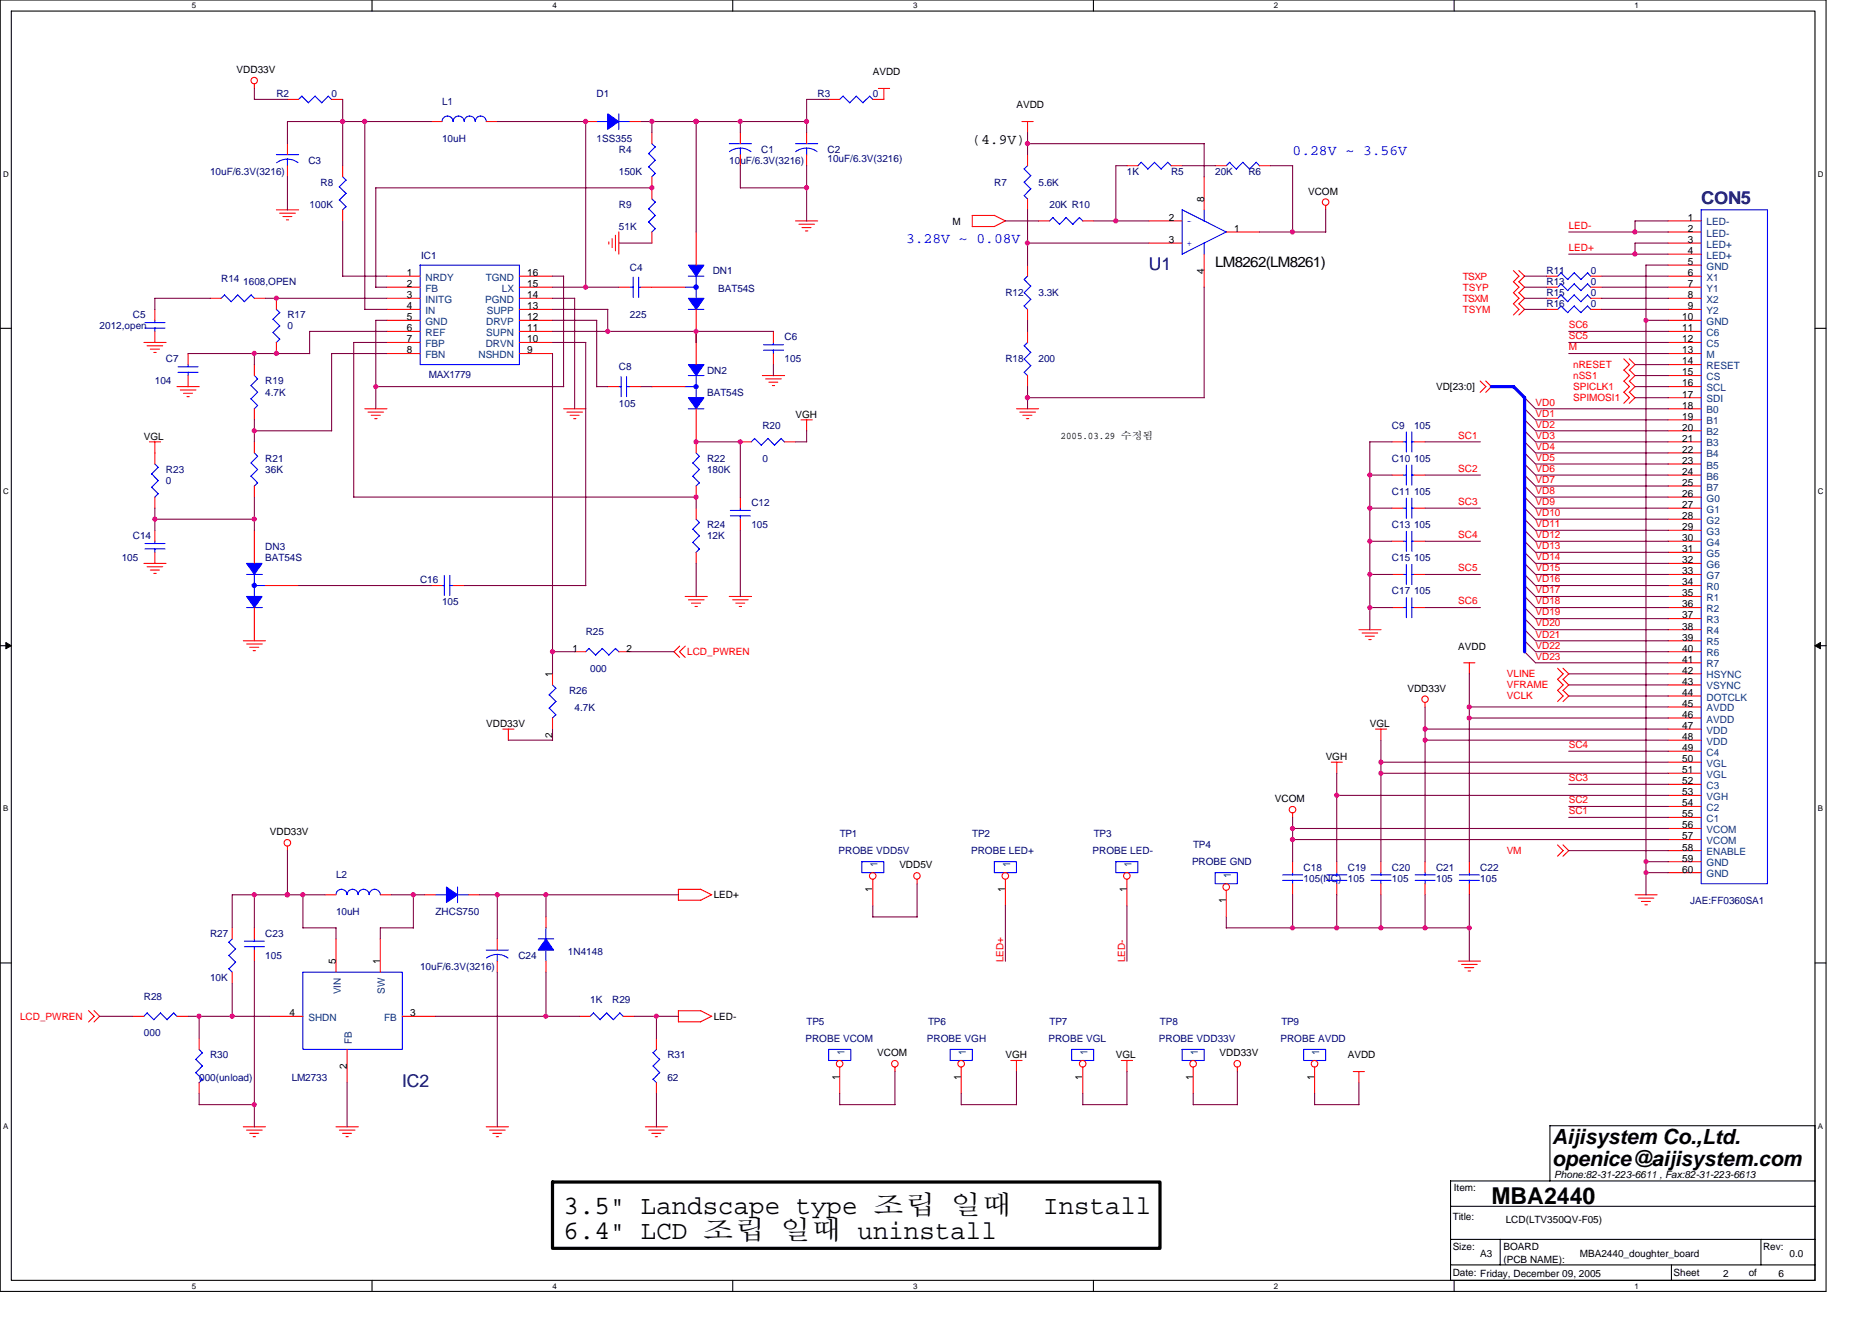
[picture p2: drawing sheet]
<svg xmlns="http://www.w3.org/2000/svg" width="297mm" height="210mm" viewBox="0 0 297 210" stroke-linecap="round" stroke-linejoin="round" font-family="sans-serif">
<path d="M0 0h289.7v204.9h-289.7zM1.8 1.8h286.2v201.3h-286.2z" fill="none" stroke="#000" stroke-width=".17"/>
<g fill="#fff">
<path d="M30.4 .2h.7v1.4h-.7z"/>
<path d="M30.4 203.3h.7v1.4h-.7z"/>
</g>
<path d="M59 0v1.8M59 203.1v1.8" fill="none" stroke="#000" stroke-width=".17"/>
<g fill="#fff">
<path d="M87.6 .2h.7v1.4h-.7z"/>
<path d="M87.6 203.3h.7v1.4h-.7z"/>
</g>
<path d="M116.3 0v1.8M116.3 203.1v1.8" fill="none" stroke="#000" stroke-width=".17"/>
<g fill="#fff">
<path d="M144.9 .2h.7v1.4h-.7z"/>
<path d="M144.9 203.3h.7v1.4h-.7z"/>
</g>
<path d="M173.5 0v1.8M173.5 203.1v1.8" fill="none" stroke="#000" stroke-width=".17"/>
<g fill="#fff">
<path d="M202.1 .2h.7v1.4h-.7z"/>
<path d="M202.1 203.3h.7v1.4h-.7z"/>
</g>
<path d="M230.7 0v1.8M230.7 203.1v1.8" fill="none" stroke="#000" stroke-width=".17"/>
<g fill="#fff">
<path d="M259.4 .2h.6v1.4h-.6z"/>
<path d="M259.4 203.3h.6v1.4h-.6z"/>
<path d="M.5 26.9h.9v1.4h-.9z"/>
<path d="M288.4 26.9h.9v1.4h-.9z"/>
<path d="M.5 77.3h.9v1.4h-.9z"/>
<path d="M288.4 77.3h.9v1.4h-.9z"/>
</g>
<path d="M0 52.1h1.8M288 52.1h1.7" fill="none" stroke="#000" stroke-width=".17"/>
<g fill="#fff">
<path d="M.5 127.6h.8v1.4h-.8z"/>
<path d="M288.4 127.6h.9v1.4h-.9z"/>
</g>
<path d="M0 102.4h1.8M288 102.4h1.7" fill="none" stroke="#000" stroke-width=".17"/>
<path d="M.9 101.9l.9 .5-.9 .5zM288 102.4l.9-.5v1z" fill="#000" stroke="#000" stroke-width=".16"/>
<g fill="#fff">
<path d="M.5 177.9h.8v1.4h-.8z"/>
<path d="M288.4 177.9h.9v1.4h-.9z"/>
</g>
<path d="M0 152.8h1.8M288 152.8h1.7M230.2 191.4h57.8M230.2 196.6h57.8M238 196.6v4.1M279.4 196.6v4.1M288 187.4h-57.8v15.7h57.8v-24.5h-42.1v8.8M230.2 200.7h57.8M265.2 200.7v2.5" fill="none" stroke="#000" stroke-width=".17"/>
<path d="M87.7 187.5h96.4v10.6h-96.4z" fill="none" stroke="#000" stroke-width=".51"/>
<g fill="none" stroke="#f00" stroke-width=".17">
<path d="M40.4 13.3v.8M45.6 15.8h1.8M52.6 15.8h1.8M68.4 19.3h1.7M77.1 19.3h1.8M92.9 19.3h1.8M99.9 19.3h1.8M131.5 15.8h1.7M139.4 14h1.8M140.2 14v1.8h-1.7M162.2 19.3h1.7M163 19.3v1.8"/>
<path d="M43.9 33.3h3.5M44.4 33.8h2.5M44.9 34.4h1.4M45.4 34.9h.4M45.6 22.8v1.7M45.6 26.3v1.7M54.4 26.3v1.7M54.4 33.3v1.8M96.6 38.4v.3M97.1 37.9v1.4M97.7 37.3v2.5M98.2 36.8v3.5"/>
<path d="M103.4 21v1.8M103.4 28v3.6M103.4 36.8v1.8M110.5 36.8v5.3M117.5 21v1.8M117.5 24.5v1.8M126.2 35.1h3.5M126.8 35.6h2.4M127.3 36.1h1.4M127.8 36.6h.4M128 21v1.8M128 24.5v1.8"/>
<path d="M154.3 35.9h3.5M157.8 34.2l1.7 .9M157.8 34.2h-3.5v1.8M159.6 35l-1.8 .9M163 24.5v1.8M163 31.6v1.7M164.8 35.1h1.7M171.8 35.1h1.7M178.8 26.3h1.8M182.3 35.1h5.3M182.3 38.6h5.3M185.8 26.3h1.8"/>
<path d="M191.1 28v5.3M192.8 26.3h1.8M194.6 36.8h5.2M199.8 26.3h1.8M210.4 32.6v.7M264.7 35.1h5.2M264.7 38.6h5.2M264.7 36.8h5.2M22.8 54.3h3.5M23.3 54.9h2.5M23.9 55.4h1.4M24.4 55.9h.4"/>
<path d="M24.6 49.1v1.7M24.6 52.6v1.7M29.8 56.1v1.7M29.8 59.6v1.7M33.3 47.3h1.8M40.4 57.8v1.8M40.4 47.3h1.7M43.9 47.3v1.8M43.9 54.3v1.8M61.4 54.3h5.3M61.4 47.3h5.3M61.4 45.6h5.3"/>
<path d="M61.4 49.1h5.3M61.4 50.8h5.3M61.4 52.6h5.3M61.4 56.1h5.3M61.4 43.8h5.3M82.4 54.3h5.3M82.4 47.3h5.3M82.4 45.6h5.3M82.4 49.1h5.3M82.4 50.8h5.3M82.4 52.6h5.3M82.4 56.1h5.3"/>
<path d="M82.4 43.8h5.3M98.2 45.6h1.7M101.7 45.6h7M110.5 49.1v8.7M121 59.6h3.5M122.7 52.6v1.7M122.7 56.1v1.7M163 42.1v1.7M163 49.1v1.7M163 52.6v1.7M163 59.6v1.7M191.1 40.3v5.3"/>
<path d="M240.1 44.7l.9 .9-.9 .9M240.1 48.2l.9 .9-.9 .9M240.1 46.4l.9 .9-.9 .9M240.1 42.9l.9 .9-.9 .9M241 44.7l.9 .9-.9 .9M241 48.2l.9 .9-.9 .9M241 46.4l.9 .9-.9 .9M241 42.9l.9 .9-.9 .9M245.4 47.3h1.8M245.4 45.6h1.8M245.4 49.1h1.8M245.4 43.8h1.8"/>
<path d="M252.4 47.3h1.8M252.4 45.6h1.8M252.4 49.1h1.8M252.4 43.8h1.8M257.7 58.7l.8 .9-.8 .9M257.7 56.9l.8 .9-.8 .9M258.5 58.7l.9 .9-.9 .9M258.5 56.9l.9 .9-.9 .9M264.7 59.6h5.2M264.7 54.3h5.2M264.7 47.3h5.2M264.7 45.6h5.2"/>
<path d="M264.7 49.1h5.2M264.7 50.8h5.2M264.7 52.6h5.2M264.7 56.1h5.2M264.7 57.8h5.2M264.7 43.8h5.2M264.7 42.1h5.2M264.7 40.3h5.2M23.7 70.1h1.8M24.6 70.1v3.5M24.6 78.9v1.7M28.1 61.3h3.5"/>
<path d="M28.6 61.9h2.5M29.1 62.4h1.4M29.7 62.9h.3M40.4 64.9v1.7M40.4 70.1v1.8M40.4 77.1v1.8M57.9 64.9h3.5M58.4 65.4h2.5M58.9 65.9h1.4M59.5 66.4h.3M89.4 64.9h3.6M90 65.4h2.4"/>
<path d="M90.5 65.9h1.4M91 66.4h.4M96.4 61.3h1.8M99.9 61.3h1.8M103.4 61.3h5.3M110.5 64.9v7M110.5 77.1v1.8M117.5 70.1h1.7M117.5 78.9v1.7M121.5 60.1h2.5M122 60.6h1.4M122.6 61.2h.3"/>
<path d="M124.5 70.1h1.7M127.1 66.6h1.8M128 66.6v1.8M161.3 64.9h3.5M161.8 65.4h2.5M162.3 65.9h1.4M162.9 66.4h.3M220.9 70.1h1.7M220.9 75.4h1.7M224.4 70.1h1.7M224.4 75.4h1.7M234.9 60.5l.9 .8-.9 1"/>
<path d="M235.8 60.5l.8 .8-.8 1M257.7 60.5l.8 .8-.8 1M257.7 62.2l.8 .9-.8 .9M258.5 60.5l.9 .8-.9 1M258.5 62.2l.9 .9-.9 .9M264.7 64.9h5.2M264.7 66.6h5.2M264.7 70.1h5.2M264.7 61.3h5.2M264.7 75.4h5.2M264.7 63.1h5.2M264.7 68.3h5.2"/>
<path d="M264.7 71.9h5.2M264.7 73.6h5.2M264.7 77.1h5.2M264.7 78.9h5.2M22.8 89.4h3.5M23.3 89.9h2.5M23.9 90.4h1.4M24.4 91h.4M24.6 84.1v1.8M24.6 87.6v1.8M40.4 84.1v5.3M40.4 96.4v5.3"/>
<path d="M42.1 92.9h5.3M68.4 92.9h1.7M71.9 92.9h1.8M108.7 94.6h3.5M109.2 95.2h2.5M109.7 95.7h1.5M110.3 96.2h.4M110.5 80.6v1.8M110.5 87.6v1.8M115.7 94.6h3.5M116.2 95.2h2.5M116.8 95.7h1.4"/>
<path d="M117.3 96.2h.4M117.5 82.4v1.7M215.6 99.9h3.5M220.9 80.6h1.7M220.9 85.9h1.7M220.9 91.1h1.7M220.9 96.4h1.7M224.4 80.6h1.7M224.4 85.9h1.7M224.4 91.1h1.7M224.4 96.4h1.7M264.7 99.9h5.2"/>
<path d="M264.7 89.4h5.2M264.7 94.6h5.2M264.7 92.9h5.2M264.7 80.6h5.2M264.7 82.4h5.2M264.7 84.1h5.2M264.7 85.9h5.2M264.7 87.6h5.2M264.7 91.1h5.2M264.7 96.4h5.2M264.7 98.1h5.2M38.6 101.7h3.5"/>
<path d="M39.1 102.2h2.5M39.6 102.7h1.5M40.2 103.2h.4M79.8 115.7h1.8M80.7 115.7v1.8M87.7 106.9v1.8M87.7 113.9v1.8M91.2 103.4h1.7M98.2 103.4h1.7M107.8 102.5l-.8 .9 .8 .9M108.7 102.5l-.9 .9 .9 .9M216.1 100.4h2.5"/>
<path d="M216.6 100.9h1.5M217.2 101.5h.4M218.2 115.7h1.8M219.1 115.7v1.8M226.1 111.5v.7M232.3 105.2h1.7M233.1 105.2v1.7M247.1 109.5l.9 .9-.9 .9M247.1 107.8l.9 .9-.9 .9M247.1 106l.9 .9-.9 .9M248 109.5l.9 .9-.9 .9M248 107.8l.9 .9-.9 .9"/>
<path d="M248 106l.9 .9-.9 .9M264.7 105.2h5.2M264.7 115.7h5.2M264.7 101.7h5.2M264.7 103.4h5.2M264.7 106.9h5.2M264.7 108.7h5.2M264.7 110.4h5.2M264.7 112.2h5.2M264.7 113.9h5.2M264.7 117.4h5.2M264.7 119.2h5.2"/>
<path d="M45.6 134.3v.7M138.5 139.5v4.2M145.5 139.5v.7M159.5 139.5v4.2M178.8 139.5v4.2M205.1 129v.7M205.1 136.7v1.8M211.2 120.9h1.8M212.1 120.9v1.8M212.1 136.7v1.8M219.1 136.7v1.8M226.1 136.7v1.8"/>
<path d="M233.1 136.7v1.8M247.1 134l.9 1-.9 .8M248 134l.9 1-.9 .8M264.7 120.9h5.2M264.7 122.7h5.2M264.7 124.4h5.2M264.7 126.2h5.2M264.7 128h5.2M264.7 129.7h5.2M264.7 131.4h5.2M264.7 133.2h5.2M264.7 135h5.2"/>
<path d="M264.7 136.7h5.2M264.7 138.5h5.2M36.8 147.2v1.8M36.8 154.2v1.8M40.4 147.2v1.8M40.4 150.7v1.8M51.6 142h1.7M53.3 149v5.2M60.3 142h1.8M60.3 149v5.2M67.3 142h1.8M74.4 142h1.7"/>
<path d="M78.9 149v1.7M78.9 152.5v1.7M86.6 145.5v1.7M86.6 152.5v1.7M107.6 141.1h3.6M107.7 141.1v1.8l3.5-.1M111.1 141.1l1.8 .9M112.9 141.9l-1.7 .9M194.6 141.3v4.2M205.1 140.2v1.8M212.1 140.2v1.8M219.1 140.2v1.8"/>
<path d="M226.1 140.2v1.8M231.4 152.5h3.5M231.9 153h2.5M232.4 153.5h1.4M233 154.1h.3M233.1 140.2v1.8M259.4 142h3.5M259.9 142.5h2.5M260.5 143h1.4M261 143.6h.4M14.1 160.3l.8 .9-.8 .9M14.9 160.3l.9 .9-.9 .9"/>
<path d="M21.1 161.2h1.7M28.1 161.2h1.7M31.6 164.7v1.8M31.6 171.8v1.7M38.6 178.8h3.5M39.1 179.3h2.5M39.6 179.8h1.5M42.8 161.2h5.3M53.3 178.8h3.6M53.8 179.3h2.5M54.4 179.8h1.4M55.1 166.5v5.3"/>
<path d="M63.8 161.2h5.3M77.1 178.8h3.6M77.7 179.3h2.5M78.2 179.8h1.4M91.9 161.2h1.7M98.9 161.2h1.7M102.4 178.8h3.5M102.9 179.3h2.5M103.4 179.8h1.5M104.2 164.7v1.8M104.2 171.8v1.7M107.6 160.4l3.5-.1 1.8 .9"/>
<path d="M107.7 160.4v1.7h3.5M112.9 161.2l-1.7 .9M133.2 169.3v4.2M142 169.3v.7M152.5 169.3v4.2M160.4 168.3h1.8M161.3 168.3v1.7M171.8 169.3v4.2M177.9 168.3h1.8M178.8 168.3v1.7M189.3 169.3v4.2M196.3 169.3v.7"/>
<path d="M208.6 169.3v4.2M214.7 170h1.8M215.6 170v1.8M40.2 180.3h.4M54.9 180.3h.4M78.7 180.3h.4M104 180.3h.3"/>
<circle cx="40.3" cy="12.8" r=".51"/>
<circle cx="210.3" cy="32.1" r=".52"/>
<circle cx="226.1" cy="110.9" r=".51"/>
<circle cx="45.6" cy="133.7" r=".52"/>
<circle cx="138.5" cy="139" r=".52"/>
<circle cx="145.5" cy="139" r=".52"/>
<circle cx="159.5" cy="139" r=".52"/>
<circle cx="178.8" cy="139" r=".52"/>
<circle cx="205.1" cy="128.5" r=".52"/>
<circle cx="194.6" cy="140.7" r=".52"/>
<circle cx="133.2" cy="168.8" r=".52"/>
<circle cx="142" cy="168.8" r=".52"/>
<circle cx="152.5" cy="168.8" r=".52"/>
<circle cx="171.8" cy="168.8" r=".52"/>
<circle cx="189.3" cy="168.8" r=".52"/>
<circle cx="196.3" cy="168.8" r=".52"/>
<circle cx="208.6" cy="168.8" r=".52"/>
</g>
<g fill="none" stroke="#00f" stroke-width=".17">
<path d="M47.9 15.2l-.5 .6M50 15.2l-1 1.1-1.1-1M52.1 15.3l.5 .5M52.1 15.2l-1 1.1-1.1-1M70.1 19.3a.88 .88 0 0 1 .9-.9 .88 .88 0 0 1 .9 .9 .88 .88 0 0 1 .9-.9 .88 .88 0 0 1 .9 .9 .88 .88 0 0 1 .8-.9 .88 .88 0 0 1 .9 .9 .87 .87 0 0 1 .9-.9 .87 .87 0 0 1 .8 .9M94.7 19.3h1.8M98.2 18.1v2.4M98.2 19.3h1.8M133.8 15.2l-.6 .6M135.9 15.2l-1.1 1.1-1-1M138 15.3l.5 .5M138 15.2l-1.1 1.1-1-1"/>
<path d="M43.9 24.5h3.5M45.6 25.3v1M47.3 25.8l-1-.5h-.7l-1.1 .2-.6 .3M53.8 29.6l1.1 1.1M54.4 28l.5 .6M54.9 28.6l-1.1 1.1M54.9 30.7l-1.1 1 1.1 1.1M54.9 32.8l-.5 .5M102.9 24.4l1.1 1-1.1 1.1M102.9 26.5l1.1 1-.6 .6M102.9 33.1l1.1 1.1-1.1 1M102.9 35.2l1.1 1.1-.6 .5"/>
<path d="M103.4 22.8l.6 .5M103.4 31.6l.6 .5M104 23.3l-1.1 1.1M104 32.1l-1.1 1M115.7 22.8h3.5M115.7 24.1a2.86 2.86 0 0 1 3.5 0M117.5 23.5v1.1M126.2 22.8h3.5M126.3 24.1a2.83 2.83 0 0 1 3.4 0M128 23.5v1.1M162.5 31l.5 .6M162.5 28.9l1.1 1.1"/>
<path d="M162.5 26.8l1.1 1.1M163.1 26.3l-.6 .5M163.6 30l-1.1 1M163.6 27.9l-1.1 1M166.5 35.1l.6-.6 1 1.1M169.2 34.5l1 1.1M169.2 34.5l-1.1 1.1M171.8 35.1l-.5-.6-1.1 1.1M180.6 26.3l.5-.6 1.1 1.1M183.2 25.8l1.1 1M183.2 25.7l-1.1 1.1M185.8 26.3l-.5-.6-1.1 1.1"/>
<path d="M187.6 33.3l7 3.5M187.6 33.3v7M191.1 33.3v1.8M191.1 38.6v1.7M194.6 26.3l.5-.6 1.1 1.1M194.6 36.8l-7 3.5M197.2 25.8l1.1 1M197.2 25.7l-1 1.1M199.9 26.3l-.6-.6-1 1.1M269.9 33.3h10.6v106.9h-10.6zM23 52h3.2M23 51.2h3.2"/>
<path d="M24.6 50.8v.4M24.6 52v.6M28.3 59.1h3.1M28.3 58.2h3.1M29.8 57.8v.4M29.8 59.1v.5M35.6 46.8l1.1 1.1M35.6 46.8l-.5 .5M37.7 46.8l1.1 1.1M37.7 46.8l-1 1.1M39.8 46.8l.6 .5M39.9 46.8l-1.1 1.1"/>
<path d="M40.4 59.6l.5 .5M43.9 49.1l.5 .5M44.4 49.6l-1.1 1.1 1.1 1-1.1 1.1 1.1 1M44.4 53.8l-.6 .6M66.7 42.1h15.7v15.7h-15.7zM98.5 59.8v3.1M99.4 59.8v3.1M99.9 45.6h.6M100.5 44v3.2M101.3 45.6h.4M101.3 44v3.2M108.7 45.6h1.8"/>
<path d="M109.2 59.6h2.5M109.2 49.1h2.5M109.2 43.8h2.5M110.5 43.8v3.5M110.5 59.6v3.5M121.2 55.6h3.1M121.2 54.7h3.1M122.7 54.3v.4M122.7 55.5v.6M162.5 48.5l.5 .6M162.5 46.4l1.1 1.1-1.1 1.1M162.5 44.3l1.1 1.1"/>
<path d="M162.5 59.1l.5 .5M162.5 56.9l1.1 1.1M162.5 54.8l1.1 1.1M163.1 43.8l-.6 .5M163.1 54.3l-.6 .6M163.6 45.4l-1.1 1M163.6 58l-1.1 1.1M163.6 55.9l-1.1 1.1M247.2 45.6l.5-.6 1.1 1.1M247.2 49.1l.5-.6 1.1 1.1M247.2 43.8l.5-.5 1.1 1.1 1-1.1 1.1 1.1M247.7 46.8l1.1 1.1"/>
<path d="M247.7 46.8l-.5 .5M248.7 46.1l1.1-1.1 1.1 1.1M248.7 49.6l1.1-1.1 1.1 1.1M249.8 46.8l1.1 1.1M249.8 46.8l-1.1 1.1M251.9 45l.5 .6M251.9 46.8l.5 .5M251.9 48.6l.5 .5M251.9 43.3l.5 .5M251.9 45l-1.1 1.1M251.9 46.8l-1.1 1.1M251.9 48.5l-1.1 1.1"/>
<path d="M251.9 43.3l-1.1 1M24.1 75.2l1 1.1M24.1 77.3l1 1.1-.5 .5M24.6 73.6l.5 .6M25.1 74.1l-1.1 1.1M25.1 76.2l-1.1 1.1M39.8 75.5l1.1 1.1M39.8 61.2l1.1 1.1M40.4 71.9l.5 .5M40.9 72.4l-1.1 1.1 1.1 1M40.9 74.5l-1.1 1.1M40.9 76.6l-.6 .5"/>
<path d="M40.9 60.1l-1.1 1.1M40.9 62.2l-1.1 1.1 1.1 1M40.9 64.3l-.6 .6M98.2 61.3h.4M99.4 61.3h.5M108.7 61.3h1.8M109.2 64.9h2.5M109.9 75.5l1.1 1.1M110.5 71.9l.5 .5-1.1 1.1 1.1 1-1.1 1.1M111 76.6l-.6 .5M119.7 69.6l1.1 1.1M119.8 69.6l-.6 .5"/>
<path d="M121.9 69.6l-1.1 1M123.9 69.6l.6 .5M124 69.6l-1.1 1.1-1-1.1M222.6 75.4h.6M222.6 70.1h.6M223.2 68.5v3.2M223.2 73.8v3.2M223.2 79v3.2M224 75.4h.4M224 70.1h.4M224 68.5v3.2M224 73.8v3.2"/>
<path d="M224 79v3.2M23 87.1h3.2M23 86.2h3.2M24.6 85.9v.4M24.6 87.1v.5M39.1 96.4h2.5M39.1 91.1h2.5M40.3 92.9h1.8M40.4 91.1v3.6M70.1 92.9h.4M70.5 91.3v3.2M71.3 92.9h.6"/>
<path d="M71.4 91.3v3.2M109.9 83.9l1.1 1.1-1.1 1.1 1.1 1-.6 .6M110.5 82.4l.5 .5M111 82.9l-1.1 1.1M115.9 81.9h3.2M115.9 81h3.2M117.5 80.6v.4M117.5 81.8v.6M222.6 96.4h.6M222.6 91.1h.6M222.6 85.9h.6M222.6 80.6h.6"/>
<path d="M223.2 84.3v3.2M223.2 89.6v3.1M223.2 94.8v3.2M224 96.4h.4M224 91.1h.4M224 85.9h.4M224 80.6h.4M224 84.3v3.2M224 89.6v3.1M224 94.8v3.2M87.1 110.2l1.1 1.1M87.1 112.4l1.1 1"/>
<path d="M87.7 108.7l.5 .5M88.2 109.2l-1.1 1.1M88.2 111.3l-1.1 1.1M88.2 113.4l-.6 .5M93.4 102.9l1.1 1M93.5 102.9l-.6 .5M95.6 102.9l1 1M95.6 102.9l-1.1 1M97.7 102.9l.5 .5M97.7 102.9l-1.1 1M136.8 136.7h3.4v1.8h-3.4zM157.8 136.7h3.5v1.8h-3.5z"/>
<path d="M177.1 136.7h3.5v1.8h-3.5zM192.8 138.5h3.5v1.7h-3.5zM203.5 139.7h3.2M203.5 138.8h3.2M205.1 138.5v.3M205.1 139.7v.5M210.5 139.7h3.2M210.5 138.8h3.2M212.1 138.5v.3M212.1 139.7v.5M217.5 139.7h3.2M217.5 138.8h3.2"/>
<path d="M219.1 138.5v.3M219.1 139.7v.5M224.6 139.7h3.1M224.6 138.8h3.1M226.1 138.5v.3M226.1 139.7v.5M231.6 139.7h3.1M231.6 138.8h3.1M233.1 138.5v.3M233.1 139.7v.5M36.3 153.7l.5 .5M36.3 151.6l1.1 1.1"/>
<path d="M36.3 149.5l1.1 1.1M36.9 148.9l-.6 .6M37.4 152.6l-1.1 1.1M37.4 150.5l-1.1 1.1M38.8 150.2h3.1M38.8 149.3h3.1M40.4 149v.4M40.4 150.2v.5M48.1 154.2h15.7v12.3h-15.7zM53.3 141.9a.88 .88 0 0 1 .9-.8 .88 .88 0 0 1 .9 .8 .88 .88 0 0 1 .9-.8 .88 .88 0 0 1 .8 .8 .88 .88 0 0 1 .9-.8 .88 .88 0 0 1 .9 .8 .88 .88 0 0 1 .9-.8 .88 .88 0 0 1 .8 .8M69.1 142h1.8M72.6 140.7v2.5"/>
<path d="M72.6 142h1.8M77.1 150.7h3.6M77.2 152l1-.5 .7-.1 .7 .1 1 .5M78.9 151.4v1.1M85.4 149h2.5M86.6 147.2v1.8M86.6 150.7v1.8M23.3 160.7l1.1 1.1M23.4 160.7l-.6 .5M25.5 160.7l1 1.1M25.5 160.7l-1.1 1.1M27.6 160.7l.5 .6"/>
<path d="M27.6 160.7l-1.1 1.1M31.1 168.1l1 1M31.1 170.2l1 1.1M31.6 166.5l.5 .5M32.1 167l-1.1 1.1M32.1 169.1l-1.1 1.1M32.1 171.2l-.5 .6M94.2 160.7l1 1.1M94.2 160.7l-.6 .5M96.3 160.7l1 1.1M96.3 160.7l-1.1 1.1M98.4 160.7l.5 .6"/>
<path d="M98.4 160.7l-1.1 1.1M103.6 171.2l.6 .6M103.6 167l1.1 1.1-1.1 1 1.1 1.1-1.1 1M104.2 166.5l-.6 .5M131.5 166.5h3.5v1.8h-3.5zM150.8 166.5h3.5v1.8h-3.5zM170 166.5h3.5v1.8h-3.5zM187.6 166.5h3.5v1.8h-3.5zM206.9 166.5h3.5v1.8h-3.5z"/>
</g>
<g fill="#00f" stroke="#00f" stroke-width=".17">
<path d="M96.4 18.1l1.8 1.2-1.8 1.2z" fill-rule="evenodd"/>
<path d="M86.6 149l1.2 1.7h-2.4z" fill-rule="evenodd"/>
<path d="M70.8 140.7l1.8 1.3-1.8 1.2z" fill-rule="evenodd"/>
<path d="M109.2 63.1h2.5l-1.2 1.8z" fill-rule="evenodd"/>
<path d="M109.2 57.8h2.5l-1.2 1.8z" fill-rule="evenodd"/>
<path d="M109.2 47.3h2.5l-1.2 1.8z" fill-rule="evenodd"/>
<path d="M109.2 42.1h2.5l-1.2 1.7z" fill-rule="evenodd"/>
<path d="M39.1 94.6h2.5l-1.2 1.8z" fill-rule="evenodd"/>
<path d="M39.1 89.4h2.5l-1.2 1.7z" fill-rule="evenodd"/>
<circle cx="110.4" cy="61.3" r=".34"/>
<circle cx="110.4" cy="45.6" r=".34"/>
<circle cx="40.3" cy="92.9" r=".34"/>
</g>
<g fill="none" stroke="#800040" stroke-width=".17">
<path d="M40.4 14v1.8h5.2M54.4 15.8v10.5M57.9 19.3v29.8M68.4 19.3h-22.8v3.5M78.9 19.3h14.1l-.1 26.3M101.7 19.3h26.3M103.4 19.3v1.8M110.5 19.3v17.5M117.5 19.3v1.8M128 15.8h3.5M128 15.8v5.2M45.6 28v5.3"/>
<path d="M54.4 35.1v8.7h7M98.2 38.6h5.3M103.5 29.8h-43.9v15.8h1.8M117.5 26.3v3.5M117.5 29.8h10.5M128 26.3v8.8M159.5 35.1h5.3M163 38.6h19.3M163 22.8h28.1v5.3M163 21v3.6M163 33.3v8.8M173.5 35.1h8.8"/>
<path d="M178.8 26.3h-1.7v8.8M187.6 26.3h5.2M201.6 26.3h3.5M205.1 26.3v10.5M210.4 33.3v3.5h-10.6M248.9 36.8h15.8M264.7 38.6h-5.3v1.7M264.7 35.1h-5.3v1.7M29.8 56.1h19.3M33.4 47.3h-8.8v1.8M40.4 56.1v1.8M42.1 47.3h19.3"/>
<path d="M57.9 49.1h3.5M61.4 56.1h-8.8v12.3M61.4 50.8h-1.8v14.1M61.4 54.3h-5.3v24.6M61.4 52.6h-12.3v3.5M87.7 50.8h7v10.6M87.7 45.6h10.5M87.7 54.3h5.2l.1 38.6h-19.3M87.7 47.3h3.5v17.6M87.7 49.1h8.8l-.1 3.5M87.7 43.8h1.7M87.7 52.6h35"/>
<path d="M87.7 56.1v50.8M89.4 43.8v17.6M110.5 52.6v1.8M122.7 57.8v1.8M163 50.8v1.8M191.1 45.6v17.5h-28.1M241.9 45.6h3.5M241.9 47.3h3.5M241.9 49.1h3.5M241.9 43.8h3.5M248.9 56.1h15.8M248.9 40.3h15.8"/>
<path d="M248.9 54.3h15.8M248.9 52.6h15.8M254.2 45.6h10.5M254.2 47.3h10.5M254.2 49.1h10.5M254.2 43.8h10.5M259.4 59.6h5.3M259.4 57.8h5.3M261.2 50.8h3.5M264.7 42.1h-3.5v99.9M40.4 68.3h12.2M40.4 66.6v3.5"/>
<path d="M40.4 78.9v5.3M56.1 78.9h54.4v1.7M59.6 61.3h29.8M94.7 61.3h1.8M101.7 61.3h1.8M110.5 70.1h7M117.5 70.1v8.8M128 68.3v1.8h-1.8M163 61.3v3.6M217.4 75.4h3.5M220.9 70.1h-3.5v29.8M226.1 70.1h8.8"/>
<path d="M226.1 75.4h8.8M241.9 63.1l1.7 1.8h21.1M241.9 64.8l1.7 1.8h21.1M241.9 66.6l1.7 1.7h21.1M241.9 68.3l1.7 1.8h21.1M241.9 70.1l1.7 1.8h21.1M241.9 71.8l1.7 1.8h21.1M241.9 73.6l1.7 1.8h21.1M241.9 75.4l1.7 1.7h21.1M241.9 77.1l1.7 1.8h21.1M241.9 78.8l1.7 1.8h21.1M259.4 61.3h5.3"/>
<path d="M259.4 63.1h5.3M24.6 82.4h15.8M24.6 80.6v3.6M47.4 92.9h21M110.5 89.4v5.3M117.5 84.1v10.6M217.4 91.1h3.5M217.4 80.6h3.5M217.4 96.4h3.5M217.4 85.9h3.5M226.1 91.1h8.8M226.1 80.6h8.8"/>
<path d="M226.1 96.4h8.8M226.1 85.9h8.8M241.9 84.1l1.7 1.8h21.1M241.9 85.9l1.7 1.7h21.1M241.9 87.6l1.7 1.8h21.1M241.9 89.4l1.7 1.7h21.1M241.9 91.1l1.7 1.8h21.1M241.9 92.9l1.7 1.7h21.1M241.9 94.6l1.7 1.8h21.1M241.9 96.4l1.7 1.7h21.1M241.9 98.1l1.7 1.8h21.1M241.9 99.9l1.7 1.8h21.1"/>
<path d="M241.9 80.6l1.7 1.8h21.1M241.9 82.4l1.7 1.7h21.1M80.7 117.4h7M87.7 103.4h3.5M87.7 115.7v1.8M99.9 103.4h7.1M219.1 117.4v19.3M226.1 112.2v24.5M226.1 117.4h38.6M226.1 115.7h38.6M233.1 112.2h31.6M233.1 106.9v29.8"/>
<path d="M233.1 113.9h31.6M241.9 101.6l1.7 1.8h21.1M241.9 103.4l1.7 1.8h21.1M248.9 119.2h15.8M248.9 108.7h15.8M248.9 106.9h15.8M248.9 110.4h15.8M45.6 135v7M205.1 129.7v7M205.1 131.4h59.6M205.1 133.2h59.6M212.1 122.7v14"/>
<path d="M212.1 126.2h52.6M219.1 122.7h45.6M219.1 120.9h45.6M248.9 124.4h15.8M248.9 128h15.8M248.9 129.7h15.8M248.9 135h15.8M261.2 138.5h3.5M261.2 136.7h3.5M36.8 156v5.3M40.4 142v5.2M40.4 152.5v26.3"/>
<path d="M48.1 147.2h5.2M48.1 142v5.2M51.6 142h-14.8v5.2M53.3 147.2v1.8M62.1 142h5.3M65.6 142v5.2M65.6 147.2h-5.3v1.8M76.1 142h31.6M78.9 141.9v7.1M78.9 154.2v24.6M86.6 142v3.5M86.6 154.2v7.1"/>
<path d="M138.5 145.5h7M138.5 143.7v1.8M145.5 140.2v5.3M159.5 143.7v8.8M178.8 143.7v8.8M194.6 147.2h38.6M194.6 145.5v1.7M205.1 142v5.2M212.1 142v5.2M219.1 142v5.2M226.1 142v5.2M233.1 142v10.5"/>
<path d="M15.8 161.2h5.3M29.8 161.2h13M31.6 175.3h8.8M31.6 161.2v3.5M31.6 173.5v1.8M55.1 171.8v7M69.1 161.2h22.8M100.6 161.2h7.1M104.2 161.2v3.6M104.2 173.5v5.3M133.2 173.5v1.8M133.2 175.3h8.8"/>
<path d="M142 170v5.3M152.5 175.3h8.8M152.5 173.5v1.8M161.3 170v5.3M171.8 175.3h7M171.8 173.5v1.8M178.8 170v5.3M189.3 175.3h7.1M189.3 173.5v1.8M196.3 170v5.3M208.6 175.3h7M208.6 173.5v1.8"/>
<path d="M215.6 171.8v3.5"/>
</g>
<path d="M236.6 61.3h3.6M240.2 61.3l1.7 1.8M241.9 63.1v40.3" fill="none" stroke="#00f" stroke-width=".51"/>
<g fill="#f0f" stroke="#f0f" stroke-width=".17">
<circle cx="233.1" cy="112.2" r=".34"/>
<circle cx="233.1" cy="113.9" r=".34"/>
<circle cx="217.4" cy="80.6" r=".34"/>
<circle cx="259.4" cy="36.8" r=".34"/>
<circle cx="217.4" cy="75.4" r=".34"/>
<circle cx="217.4" cy="91.1" r=".34"/>
<circle cx="212.1" cy="147.2" r=".35"/>
<circle cx="226.1" cy="147.2" r=".34"/>
<circle cx="217.4" cy="96.4" r=".34"/>
<circle cx="261.2" cy="50.8" r=".34"/>
<circle cx="261.2" cy="136.7" r=".34"/>
<circle cx="212.1" cy="126.2" r=".35"/>
<circle cx="259.4" cy="40.3" r=".34"/>
<circle cx="205.1" cy="131.4" r=".34"/>
<circle cx="217.4" cy="85.9" r=".34"/>
<circle cx="205.1" cy="133.2" r=".34"/>
<circle cx="226.1" cy="117.4" r=".34"/>
<circle cx="219.1" cy="120.9" r=".34"/>
<circle cx="233.1" cy="147.2" r=".34"/>
<circle cx="261.2" cy="138.4" r=".34"/>
<circle cx="219.1" cy="147.2" r=".34"/>
<circle cx="219.1" cy="122.7" r=".34"/>
<circle cx="226.1" cy="115.7" r=".34"/>
<circle cx="54.4" cy="19.3" r=".35"/>
<circle cx="110.4" cy="70.1" r=".34"/>
<circle cx="40.3" cy="56.1" r=".34"/>
<circle cx="96.4" cy="52.6" r=".34"/>
<circle cx="128" cy="19.3" r=".34"/>
<circle cx="40.3" cy="68.3" r=".34"/>
<circle cx="110.4" cy="19.3" r=".34"/>
<circle cx="103.4" cy="19.3" r=".34"/>
<circle cx="110.4" cy="78.9" r=".34"/>
<circle cx="103.4" cy="29.8" r=".34"/>
<circle cx="24.6" cy="82.4" r=".34"/>
<circle cx="40.3" cy="82.4" r=".34"/>
<circle cx="57.9" cy="19.3" r=".34"/>
<circle cx="43.9" cy="47.3" r=".34"/>
<circle cx="92.9" cy="19.3" r=".34"/>
<circle cx="92.9" cy="45.6" r=".34"/>
<circle cx="59.6" cy="61.3" r=".34"/>
<circle cx="117.4" cy="19.3" r=".34"/>
<circle cx="117.5" cy="70.1" r=".34"/>
<circle cx="43.9" cy="56.1" r=".34"/>
<circle cx="110.4" cy="52.6" r=".34"/>
<circle cx="205.1" cy="36.8" r=".34"/>
<circle cx="163" cy="38.5" r=".34"/>
<circle cx="163" cy="63.1" r=".34"/>
<circle cx="177" cy="35" r=".35"/>
<circle cx="163" cy="22.8" r=".34"/>
<circle cx="87.7" cy="103.4" r=".34"/>
<circle cx="104.1" cy="161.2" r=".34"/>
<circle cx="40.3" cy="142" r=".34"/>
<circle cx="45.6" cy="142" r=".35"/>
<circle cx="65.6" cy="142" r=".34"/>
<circle cx="40.3" cy="175.3" r=".34"/>
<circle cx="86.6" cy="161.2" r=".34"/>
<circle cx="48" cy="142" r=".34"/>
<circle cx="205.1" cy="147.2" r=".34"/>
<circle cx="31.6" cy="161.2" r=".34"/>
<circle cx="36.8" cy="161.2" r=".35"/>
<circle cx="78.9" cy="142" r=".34"/>
<circle cx="86.6" cy="142" r=".34"/>
<circle cx="128" cy="29.8" r=".34"/>
</g>
<g font-size="4.2">
<text x="89.4" y="196.5">6.4&quot; LCD 조립 일때 uninstall</text>
<text x="89.4" y="192.7">3.5&quot; Landscape type 조립 일때</text>
<text x="165.5" y="192.7">Install</text>
</g>
<text font-size="3.7" x="236.6" y="190.9">MBA2440</text>
<g font-size="3.3">
<text x="246.3" y="181.5">Aijisystem Co.,Ltd.</text>
<text x="246.3" y="185.1">openice@aijisystem.com</text>
</g>
<g font-size="2.8" fill="#000080">
<text x="269.9" y="32.4">CON5</text>
<text x="182.3" y="42.8">U1</text>
<text x="63.8" y="172.5">IC2</text>
</g>
<g font-size="2.3">
<text x="154.3" y="22.9">(4.9V)</text>
<text x="192.8" y="42.4">LM8262(LM8261)</text>
</g>
<g font-size="2.3" fill="#00f">
<text x="205.1" y="24.6">0.28V ~ 3.56V</text>
<text x="143.8" y="38.6">3.28V ~ 0.08V</text>
</g>
<g font-size="1.6">
<text x="37.5" y="11.6">VDD33V</text>
<text x="138.5" y="11.9">AVDD</text>
<text x="161.3" y="17.2">AVDD</text>
<text x="151.1" y="35.8">M</text>
<text x="185.5" y="35">2</text>
<text x="191" y="32.1" transform="rotate(-90 191 32.1)">8</text>
<text x="207.6" y="30.9">VCOM</text>
<text x="267.8" y="35">1</text>
<text x="185.5" y="38.5">3</text>
<text x="195.8" y="36.8">1</text>
<text x="267.8" y="40.3">4</text>
<text x="267.8" y="38.5">3</text>
<text x="267.8" y="36.8">2</text>
<text x="64.5" y="43.8">1</text>
<text x="64.5" y="45.6">2</text>
<text x="64.5" y="47.3">3</text>
<text x="83.6" y="43.8">16</text>
<text x="83.6" y="45.6">15</text>
<text x="83.6" y="47.3">14</text>
<text x="191" y="43.4" transform="rotate(-90 191 43.4)">4</text>
<text x="267.8" y="45.6">7</text>
<text x="267.8" y="47.3">8</text>
<text x="267.8" y="43.8">6</text>
<text x="267.8" y="42">5</text>
<text x="64.5" y="49.1">4</text>
<text x="64.5" y="50.8">5</text>
<text x="64.5" y="52.6">6</text>
<text x="83.6" y="49.1">13</text>
<text x="83.6" y="50.8">12</text>
<text x="83.6" y="52.6">11</text>
<text x="266.9" y="50.8">10</text>
<text x="266.9" y="52.6">11</text>
<text x="267.8" y="49.1">9</text>
<text x="64.5" y="54.3">7</text>
<text x="64.5" y="56.1">8</text>
<text x="83.6" y="54.3">10</text>
<text x="83.6" y="56.1">9</text>
<text x="266.9" y="54.3">12</text>
<text x="266.9" y="56.1">13</text>
<text x="266.9" y="57.8">14</text>
<text x="266.9" y="59.6">15</text>
<text x="227.9" y="61.9">VD[23:0]</text>
<text x="266.9" y="61.3">16</text>
<text x="266.9" y="63.1">17</text>
<text x="266.9" y="64.8">18</text>
<text x="22.8" y="69.8">VGL</text>
<text x="126.2" y="66.3">VGH</text>
<text x="168.3" y="69.6">2005.03.29 수정됨</text>
<text x="266.9" y="66.6">19</text>
<text x="266.9" y="68.3">20</text>
<text x="266.9" y="70.1">21</text>
<text x="266.9" y="71.8">22</text>
<text x="266.9" y="73.6">23</text>
<text x="266.9" y="75.4">24</text>
<text x="266.9" y="77.1">25</text>
<text x="266.9" y="78.8">26</text>
<text x="266.9" y="80.6">27</text>
<text x="266.9" y="82.4">28</text>
<text x="266.9" y="84.1">29</text>
<text x="266.9" y="85.9">30</text>
<text x="266.9" y="87.6">31</text>
<text x="266.9" y="89.4">32</text>
<text x="266.9" y="91.1">33</text>
<text x="266.9" y="92.9">34</text>
<text x="266.9" y="94.6">35</text>
<text x="266.9" y="96.4">36</text>
<text x="266.9" y="98.1">37</text>
<text x="266.9" y="99.9">38</text>
<text x="266.9" y="101.6">39</text>
<text x="87.6" y="107.4" transform="rotate(-90 87.6 107.4)">1</text>
<text x="90.8" y="103.4">1</text>
<text x="99.4" y="103.4">2</text>
<text x="231.4" y="103.1">AVDD</text>
<text x="266.9" y="103.4">40</text>
<text x="266.9" y="105.1">41</text>
<text x="266.9" y="106.9">42</text>
<text x="223.3" y="109.7">VDD33V</text>
<text x="266.9" y="108.6">43</text>
<text x="266.9" y="110.4">44</text>
<text x="266.9" y="112.1">45</text>
<text x="266.9" y="113.9">46</text>
<text x="77.1" y="115.3">VDD33V</text>
<text x="87.6" y="117" transform="rotate(-90 87.6 117)">2</text>
<text x="217.4" y="115.3">VGL</text>
<text x="266.9" y="115.7">47</text>
<text x="266.9" y="117.4">48</text>
<text x="266.9" y="119.2">49</text>
<text x="210.4" y="120.6">VGH</text>
<text x="266.9" y="120.9">50</text>
<text x="266.9" y="122.7">51</text>
<text x="266.9" y="124.4">52</text>
<text x="202.3" y="127.3">VCOM</text>
<text x="266.9" y="126.2">53</text>
<text x="266.9" y="127.9">54</text>
<text x="266.9" y="129.7">55</text>
<text x="266.9" y="131.4">56</text>
<text x="42.8" y="132.5">VDD33V</text>
<text x="142.7" y="137.8">VDD5V</text>
<text x="266.9" y="133.2">57</text>
<text x="266.9" y="134.9">58</text>
<text x="266.9" y="136.7">59</text>
<text x="113.3" y="142.5">LED+</text>
<text x="138.5" y="141.5" transform="rotate(-90 138.5 141.5)">1</text>
<text x="159.5" y="141.5" transform="rotate(-90 159.5 141.5)">1</text>
<text x="178.8" y="141.5" transform="rotate(-90 178.8 141.5)">1</text>
<text x="194.6" y="143.3" transform="rotate(-90 194.6 143.3)">1</text>
<text x="266.9" y="138.4">60</text>
<text x="53.3" y="153" transform="rotate(-90 53.3 153)">5</text>
<text x="60.3" y="153" transform="rotate(-90 60.3 153)">1</text>
<text x="45.9" y="161.2">4</text>
<text x="65.1" y="161.2">3</text>
<text x="113.3" y="161.8">LED-</text>
<text x="139.2" y="167.6">VCOM</text>
<text x="159.5" y="167.9">VGH</text>
<text x="177.1" y="167.9">VGL</text>
<text x="193.5" y="167.6">VDD33V</text>
<text x="213.9" y="167.9">AVDD</text>
<text x="55.1" y="169.6" transform="rotate(-90 55.1 169.6)">2</text>
<text x="133.2" y="171.3" transform="rotate(-90 133.2 171.3)">1</text>
<text x="152.5" y="171.3" transform="rotate(-90 152.5 171.3)">1</text>
<text x="171.8" y="171.3" transform="rotate(-90 171.8 171.3)">1</text>
<text x="189.3" y="171.3" transform="rotate(-90 189.3 171.3)">1</text>
<text x="208.6" y="171.3" transform="rotate(-90 208.6 171.3)">1</text>
<text x="230.7" y="189">Item:</text>
<text x="246.6" y="186.8">Phone:82-31-223-6611 , Fax:82-31-223-6613</text>
<text x="230.5" y="193.5">Title:</text>
<text x="238.9" y="194">LCD(LTV350QV-F05)</text>
<text x="230.5" y="198.2">Size:</text>
<text x="230.5" y="202.4">Date: Friday, December 09, 2005</text>
<text x="234.9" y="199.5">A3</text>
<text x="238.6" y="198.2">BOARD</text>
<text x="238.6" y="200.3">(PCB NAME):</text>
<text x="250.7" y="199.5">MBA2440_doughter_board</text>
<text x="265.6" y="202.4">Sheet</text>
<text x="273.4" y="202.6">2</text>
<text x="277.5" y="202.4">of</text>
<text x="279.8" y="198.2">Rev:</text>
<text x="282.2" y="202.6">6</text>
<text x="284" y="199.5">0.0</text>
</g>
<g font-size="1.6" fill="#000080">
<text x="43.9" y="15.5">R2</text>
<text x="52.6" y="15.5">0</text>
<text x="70.1" y="16.7">L1</text>
<text x="94.7" y="15.5">D1</text>
<text x="129.7" y="15.5">R3</text>
<text x="138.5" y="15.5">0</text>
<text x="70.1" y="22.5">10uH</text>
<text x="94.7" y="22.5">1SS355</text>
<text x="33.3" y="27.7">10uF/6.3V(3216)</text>
<text x="48.9" y="26">C3</text>
<text x="50.9" y="29.5">R8</text>
<text x="98.2" y="24.2">R4</text>
<text x="98.2" y="27.7">150K</text>
<text x="115.7" y="26">10uF/6.3V(3216)</text>
<text x="120.8" y="24.2">C1</text>
<text x="131.3" y="24.2">C2</text>
<text x="131.3" y="25.8">10uF/6.3V(3216)</text>
<text x="157.8" y="29.5">R7</text>
<text x="164.8" y="29.5">5.6K</text>
<text x="178.8" y="27.7">1K</text>
<text x="185.8" y="27.7">R5</text>
<text x="192.8" y="27.7">20K</text>
<text x="198.1" y="27.7">R6</text>
<text x="49.1" y="33">100K</text>
<text x="98.2" y="33">R9</text>
<text x="166.5" y="33">20K R10</text>
<text x="66.8" y="41">IC1</text>
<text x="98.2" y="36.5">51K</text>
<text x="35.1" y="44.7">R14</text>
<text x="38.6" y="45.2">1608,OPEN</text>
<text x="99.9" y="43">C4</text>
<text x="113.1" y="43.5">DN1</text>
<text x="114" y="46.3">BAT54S</text>
<text x="159.5" y="47">R12</text>
<text x="164.8" y="47">3.3K</text>
<text x="245.4" y="45.2">R13</text>
<text x="245.4" y="47">R15</text>
<text x="245.4" y="43.5">R11</text>
<text x="252.4" y="45.2">0</text>
<text x="252.4" y="47">0</text>
<text x="252.4" y="43.5">0</text>
<text x="15.8" y="52.2">2012,open</text>
<text x="21.1" y="50.5">C5</text>
<text x="45.6" y="50.5">R17</text>
<text x="45.6" y="52.2">0</text>
<text x="99.9" y="50.5">225</text>
<text x="124.5" y="54">C6</text>
<text x="245.4" y="48.7">R16</text>
<text x="252.4" y="48.7">0</text>
<text x="26.3" y="57.5">C7</text>
<text x="68" y="60">MAX1779</text>
<text x="98.2" y="58.7">C8</text>
<text x="112.2" y="59.3">DN2</text>
<text x="124.5" y="57.5">105</text>
<text x="159.5" y="57.5">R18</text>
<text x="164.8" y="57.5">200</text>
<text x="24.6" y="61">104</text>
<text x="42.1" y="61">R19</text>
<text x="42.1" y="62.8">4.7K</text>
<text x="98.2" y="64.5">105</text>
<text x="112.2" y="62.8">BAT54S</text>
<text x="121" y="68">R20</text>
<text x="220.9" y="68">C9</text>
<text x="224.4" y="68">105</text>
<text x="26.3" y="75">R23</text>
<text x="26.3" y="76.8">0</text>
<text x="42.1" y="73.3">R21</text>
<text x="42.1" y="75">36K</text>
<text x="112.2" y="73.3">R22</text>
<text x="112.2" y="75">180K</text>
<text x="121" y="73.3">0</text>
<text x="220.9" y="73.3">C10 105</text>
<text x="112.2" y="83.8">R24</text>
<text x="119.2" y="80.3">C12</text>
<text x="119.2" y="83.8">105</text>
<text x="220.9" y="83.8">C13 105</text>
<text x="220.9" y="78.5">C11 105</text>
<text x="19.3" y="89">105</text>
<text x="21.1" y="85.6">C14</text>
<text x="42.1" y="87.3">DN3</text>
<text x="42.1" y="89">BAT54S</text>
<text x="112.2" y="85.6">12K</text>
<text x="220.9" y="89">C15 105</text>
<text x="66.7" y="92.6">C16</text>
<text x="220.9" y="94.3">C17 105</text>
<text x="70.1" y="96.1">105</text>
<text x="92.9" y="100.8">R25</text>
<text x="93.6" y="106.6">000</text>
<text x="90.3" y="110.1">R26</text>
<text x="91.2" y="112.9">4.7K</text>
<text x="133.1" y="135.5">PROBE VDD5V</text>
<text x="133.2" y="132.9">TP1</text>
<text x="154.1" y="135.5">PROBE LED+</text>
<text x="154.3" y="132.9">TP2</text>
<text x="173.4" y="135.5">PROBE LED-</text>
<text x="173.5" y="132.9">TP3</text>
<text x="189.1" y="137.2">PROBE GND</text>
<text x="189.3" y="134.6">TP4</text>
<text x="53.3" y="139.4">L2</text>
<text x="206.9" y="138.1">C18</text>
<text x="206.9" y="139.9">105(NC) 105</text>
<text x="213.9" y="138.1">C19</text>
<text x="220.9" y="138.1">C20</text>
<text x="220.9" y="139.9">105</text>
<text x="227.9" y="138.1">C21</text>
<text x="227.9" y="139.9">105</text>
<text x="234.9" y="138.1">C22</text>
<text x="234.9" y="139.9">105</text>
<text x="268.2" y="143.4">JAE:FF0360SA1</text>
<text x="33.3" y="148.6">R27</text>
<text x="42.1" y="148.6">C23</text>
<text x="53.3" y="145.1">10uH</text>
<text x="69.1" y="145.1">ZHCS750</text>
<text x="33.3" y="155.7">10K</text>
<text x="42.1" y="152.1">105</text>
<text x="66.7" y="153.9">10uF/6.3V(3216)</text>
<text x="82.3" y="152.1">C24</text>
<text x="90.1" y="151.4">1N4148</text>
<text x="22.8" y="158.6">R28</text>
<text x="93.6" y="159.2">1K</text>
<text x="97.1" y="159.2">R29</text>
<text x="22.8" y="164.4">000</text>
<text x="33.3" y="167.9">R30</text>
<text x="105.9" y="167.9">R31</text>
<text x="127.8" y="165.3">PROBE VCOM</text>
<text x="128" y="162.7">TP5</text>
<text x="147.1" y="165.3">PROBE VGH</text>
<text x="147.3" y="162.7">TP6</text>
<text x="166.4" y="165.3">PROBE VGL</text>
<text x="166.5" y="162.7">TP7</text>
<text x="183.9" y="165.3">PROBE VDD33V</text>
<text x="184.1" y="162.7">TP8</text>
<text x="203.2" y="165.3">PROBE AVDD</text>
<text x="203.3" y="162.7">TP9</text>
<text x="31.6" y="171.4">000(unload)</text>
<text x="46.3" y="171.4">LM2733</text>
<text x="105.9" y="171.4">62</text>
</g>
<g font-size="1.6" fill="#00f">
<text x="189.1" y="34.8" transform="rotate(180 189.1 34.8)">-</text>
<text x="189.1" y="38.3" transform="rotate(180 189.1 38.3)">+</text>
</g>
<g font-size="1.6" fill="#004080">
<text x="270.8" y="35.8">LED-</text>
<text x="270.8" y="41">LED+</text>
<text x="270.8" y="39.3">LED+</text>
<text x="270.8" y="37.5">LED-</text>
<text x="67.5" y="44.5">NRDY</text>
<text x="67.5" y="46.3">FB</text>
<text x="77.1" y="44.5">TGND</text>
<text x="79.6" y="46.3">LX</text>
<text x="270.8" y="46.3">Y1</text>
<text x="270.8" y="44.5">X1</text>
<text x="270.8" y="42.8">GND</text>
<text x="67.5" y="48">INITG</text>
<text x="67.5" y="49.8">IN</text>
<text x="67.5" y="51.5">GND</text>
<text x="67.5" y="53.3">REF</text>
<text x="77" y="48">PGND</text>
<text x="77.1" y="51.5">DRVP</text>
<text x="77.1" y="53.3">SUPN</text>
<text x="77.2" y="49.8">SUPP</text>
<text x="270.8" y="48">X2</text>
<text x="270.8" y="49.8">Y2</text>
<text x="270.8" y="51.5">GND</text>
<text x="270.8" y="53.3">C6</text>
<text x="67.5" y="55.1">FBP</text>
<text x="67.5" y="56.8">FBN</text>
<text x="75.9" y="56.8">NSHDN</text>
<text x="77.1" y="55.1">DRVN</text>
<text x="270.8" y="55.1">C5</text>
<text x="270.8" y="56.8">M</text>
<text x="270.8" y="58.6">RESET</text>
<text x="270.8" y="60.3">CS</text>
<text x="270.8" y="62.1">SCL</text>
<text x="270.8" y="63.8">SDI</text>
<text x="270.8" y="65.6">B0</text>
<text x="270.8" y="67.3">B1</text>
<text x="270.8" y="69.1">B2</text>
<text x="270.8" y="70.8">B3</text>
<text x="270.8" y="72.6">B4</text>
<text x="270.8" y="74.3">B5</text>
<text x="270.8" y="76.1">B6</text>
<text x="270.8" y="77.8">B7</text>
<text x="270.8" y="79.6">G0</text>
<text x="270.8" y="81.3">G1</text>
<text x="270.8" y="83.1">G2</text>
<text x="270.8" y="84.9">G3</text>
<text x="270.8" y="86.6">G4</text>
<text x="270.8" y="88.4">G5</text>
<text x="270.8" y="90.1">G6</text>
<text x="270.8" y="91.9">G7</text>
<text x="270.8" y="93.6">R0</text>
<text x="270.8" y="95.4">R1</text>
<text x="270.8" y="97.1">R2</text>
<text x="270.8" y="98.9">R3</text>
<text x="270.8" y="100.6">R4</text>
<text x="270.8" y="102.4">R5</text>
<text x="270.8" y="104.1">R6</text>
<text x="270.8" y="105.9">R7</text>
<text x="270.8" y="107.6">HSYNC</text>
<text x="270.8" y="109.4">VSYNC</text>
<text x="270.8" y="111.1">DOTCLK</text>
<text x="270.8" y="112.9">AVDD</text>
<text x="270.8" y="114.6">AVDD</text>
<text x="270.8" y="116.4">VDD</text>
<text x="270.8" y="118.2">VDD</text>
<text x="270.8" y="119.9">C4</text>
<text x="270.8" y="121.6">VGL</text>
<text x="270.8" y="123.4">VGL</text>
<text x="270.8" y="125.2">C3</text>
<text x="270.8" y="126.9">VGH</text>
<text x="270.8" y="128.7">C2</text>
<text x="270.8" y="130.4">C1</text>
<text x="139.2" y="137.6" transform="rotate(-90 139.2 137.6)">1</text>
<text x="160.3" y="137.6" transform="rotate(-90 160.3 137.6)">1</text>
<text x="179.6" y="137.6" transform="rotate(-90 179.6 137.6)">1</text>
<text x="270.8" y="132.2">VCOM</text>
<text x="270.8" y="133.9">VCOM</text>
<text x="270.8" y="135.7">ENABLE</text>
<text x="270.8" y="137.4">GND</text>
<text x="195.3" y="139.3" transform="rotate(-90 195.3 139.3)">1</text>
<text x="270.8" y="139.2">GND</text>
<text x="48.9" y="162">SHDN</text>
<text x="54.1" y="157.8" transform="rotate(-90 54.1 157.8)">VIN</text>
<text x="60.9" y="162">FB</text>
<text x="61.1" y="157.7" transform="rotate(-90 61.1 157.7)">SW</text>
<text x="55.8" y="165.6" transform="rotate(-90 55.8 165.6)">FB</text>
<text x="134" y="167.4" transform="rotate(-90 134 167.4)">1</text>
<text x="153.3" y="167.4" transform="rotate(-90 153.3 167.4)">1</text>
<text x="172.5" y="167.4" transform="rotate(-90 172.5 167.4)">1</text>
<text x="190.1" y="167.4" transform="rotate(-90 190.1 167.4)">1</text>
<text x="209.3" y="167.4" transform="rotate(-90 209.3 167.4)">1</text>
</g>
<g font-size="1.6" fill="#f00">
<text x="248.9" y="39.8">LED+</text>
<text x="248.9" y="36.3">LED-</text>
<text x="232.1" y="46.1">TSYP</text>
<text x="232.1" y="47.9">TSXM</text>
<text x="232.1" y="44.4">TSXP</text>
<text x="232.1" y="49.6">TSYM</text>
<text x="248.9" y="53.8">SC5</text>
<text x="248.9" y="52.1">SC6</text>
<text x="248.9" y="55.6">M</text>
<text x="249.6" y="58.4">nRESET</text>
<text x="243.6" y="64.3">VD0</text>
<text x="249.6" y="60.1">nSS1</text>
<text x="249.6" y="61.9">SPICLK1</text>
<text x="249.6" y="63.6">SPIMOSI1</text>
<text x="231.4" y="69.6">SC1</text>
<text x="243.6" y="69.6">VD3</text>
<text x="243.6" y="67.8">VD2</text>
<text x="243.6" y="71.4">VD4</text>
<text x="243.6" y="66.1">VD1</text>
<text x="231.4" y="74.9">SC2</text>
<text x="243.6" y="73.1">VD5</text>
<text x="243.6" y="76.6">VD7</text>
<text x="243.6" y="74.9">VD6</text>
<text x="231.4" y="80.1">SC3</text>
<text x="243.6" y="83.6">VD11</text>
<text x="243.6" y="81.9">VD10</text>
<text x="243.6" y="78.4">VD8</text>
<text x="243.6" y="80.1">VD9</text>
<text x="231.4" y="85.4">SC4</text>
<text x="243.6" y="85.4">VD12</text>
<text x="243.6" y="87.1">VD13</text>
<text x="243.6" y="88.9">VD14</text>
<text x="231.4" y="95.9">SC6</text>
<text x="231.4" y="90.6">SC5</text>
<text x="243.6" y="90.6">VD15</text>
<text x="243.6" y="92.4">VD16</text>
<text x="243.6" y="95.9">VD18</text>
<text x="243.6" y="94.1">VD17</text>
<text x="243.6" y="97.6">VD19</text>
<text x="243.6" y="99.4">VD20</text>
<text x="243.6" y="101.2">VD21</text>
<text x="109" y="103.9">LCD_PWREN</text>
<text x="239.1" y="107.5">VLINE</text>
<text x="243.6" y="102.9">VD22</text>
<text x="243.6" y="104.6">VD23</text>
<text x="239.1" y="111">VCLK</text>
<text x="239.1" y="109.2">VFRAME</text>
<text x="248.9" y="118.7">SC4</text>
<text x="248.9" y="123.9">SC3</text>
<text x="248.9" y="127.4">SC2</text>
<text x="248.9" y="129.2">SC1</text>
<text x="239.1" y="135.5">VM</text>
<text x="159.3" y="152.7" transform="rotate(-90 159.3 152.7)">LED+</text>
<text x="178.5" y="152.7" transform="rotate(-90 178.5 152.7)">LED-</text>
<text x="3.2" y="161.8">LCD_PWREN</text>
</g>
<g font-size="1.3">
<text x="30.4" y="1.3">5</text>
<text x="87.6" y="1.3">4</text>
<text x="144.9" y="1.3">3</text>
<text x="202.1" y="1.3">2</text>
<text x="259.4" y="1.3">1</text>
<text x=".5" y="28">D</text>
<text x="288.4" y="28">D</text>
<text x=".5" y="78.4">C</text>
<text x="288.4" y="78.4">C</text>
<text x=".5" y="128.7">B</text>
<text x="288.4" y="128.7">B</text>
<text x=".5" y="179.1">A</text>
<text x="288.4" y="179.1">A</text>
<text x="30.4" y="204.4">5</text>
<text x="87.6" y="204.4">4</text>
<text x="144.9" y="204.4">3</text>
<text x="202.1" y="204.4">2</text>
<text x="259.4" y="204.4">1</text>
</g>
</svg>
